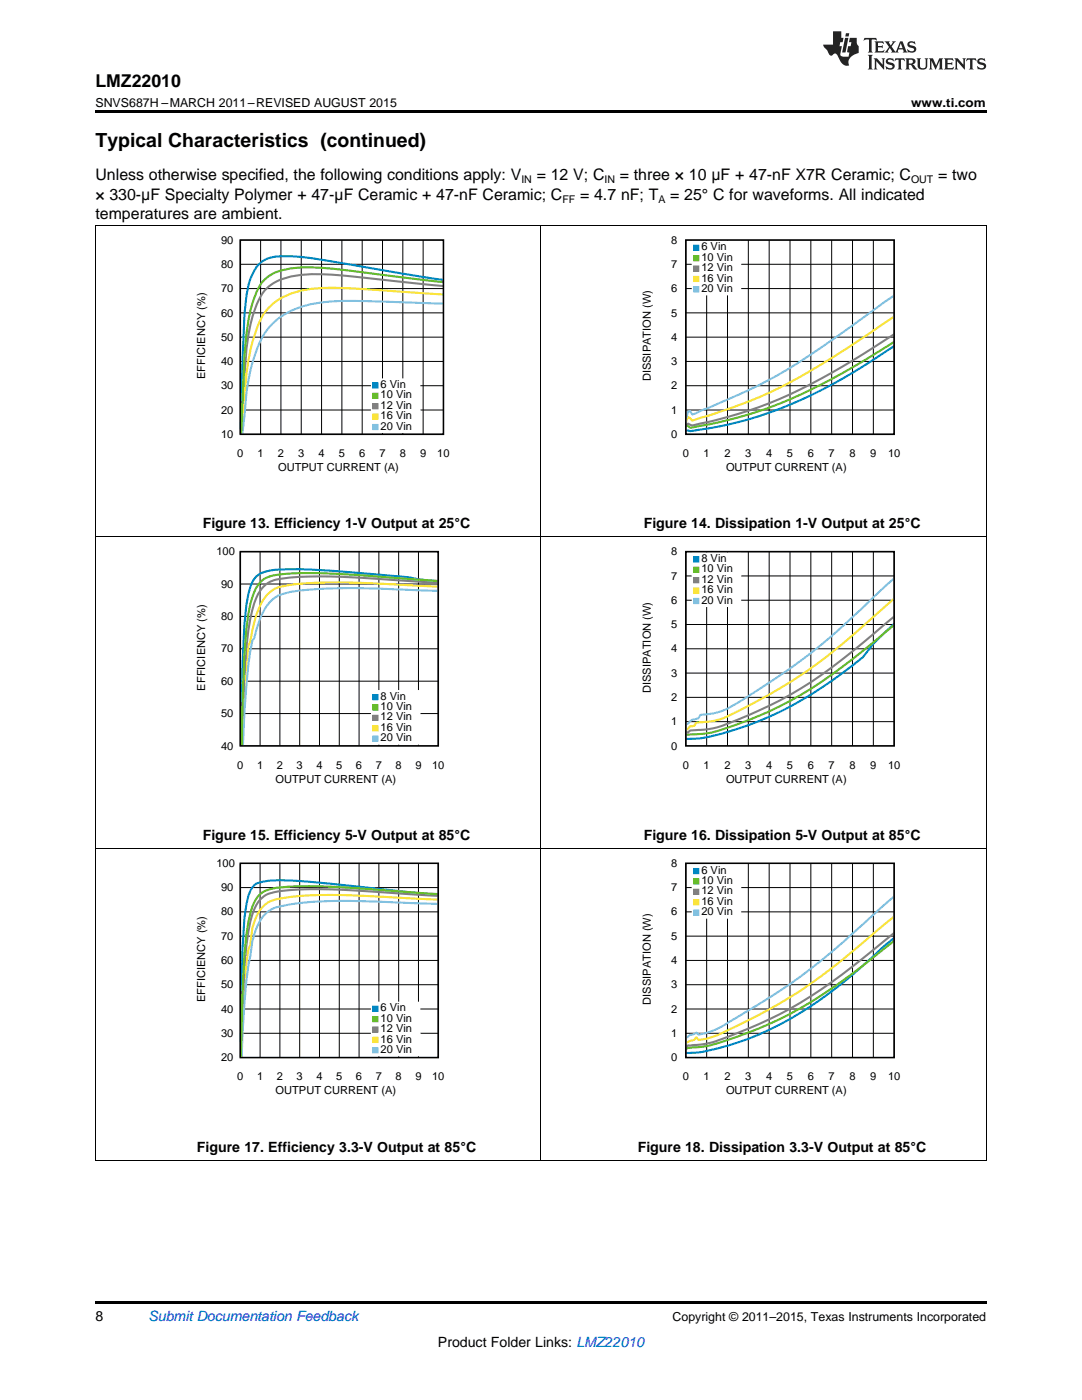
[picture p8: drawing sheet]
<svg xmlns="http://www.w3.org/2000/svg" width="216mm" height="279mm" viewBox="0 0 216 279" stroke-linecap="round" stroke-linejoin="round" font-family="sans-serif">
<path d="M19 231.6h.2zM196.7 231.6h.1zM19 259.7h177.8v.5h-177.8z" fill="#000"/>
<g fill="none" stroke="#000" stroke-width=".2">
<path d="M19.1 169.4v62.2M47.9 172.3h39.6v38.8h-39.6zM47.9 177.1h39.6M51.9 172.3v38.8M55.8 172.3v38.8M59.8 172.3v38.8M63.7 172.3v38.8M67.7 172.3v38.8M71.6 172.3v38.8M75.6 172.3v38.8M79.5 172.3v38.8M83.5 172.3v38.8"/>
<path d="M107.9 169.4v62.2M196.8 169.4v62.2M47.9 196.5h39.6M47.9 191.7h39.6M47.9 186.8h39.6M47.9 182h39.6M47.9 206.2h39.6M47.9 201.4h39.6M19 231.5h177.8"/>
</g>
<path d="M87.5 179.5l-9.9-.5a119.2 119.2 0 0 0-19.8 0l-1.9 .3a5.5 5.5 0 0 0-4.8 3.7l-.8 2.3-.3 3.3-.4 .9a186.5 186.5 0 0 0-1.6 25.8" fill="none" stroke="#fbe43b" stroke-width=".41"/>
<path d="M87.5 178.6l-15.8-1.6a141.8 141.8 0 0 0-17-1.3l-.8 .1a6.5 6.5 0 0 0-3.2 .9 6.2 6.2 0 0 0-1.5 3.8l-.4 2.8-.4 6.3-.4 18.3" fill="none" stroke="#0087c2" stroke-width=".41"/>
<path d="M87.5 178.8l-9.9-.6a140.6 140.6 0 0 0-19.8-.6l-1.9 .2a5.7 5.7 0 0 0-5.6 4.7 47 47 0 0 0-1.5 10.2l-.4 8.1-.4 12.9" fill="none" stroke="#808080" stroke-width=".41"/>
<path d="M87.5 180.4l-8-.3a130.1 130.1 0 0 0-19.7 .1l-3.9 .7a5.7 5.7 0 0 0-4.4 3.6 17.7 17.7 0 0 0-1.5 6.3l-.4 2a203.5 203.5 0 0 0-1.6 23.9" fill="none" stroke="#82c1e0" stroke-width=".41"/>
<path d="M87.5 178.4l-11.9-.8a109.3 109.3 0 0 0-20.5-.4 5.1 5.1 0 0 0-4.8 3.8 37.1 37.1 0 0 0-1.5 9.4l-.4 7.6-.4 14.4" fill="none" stroke="#66bc29" stroke-width=".41"/>
<path d="M32.9 170.2h56.6v.5h-56.6zM94.1 170.2h-2v50.1v-50.1h-3.1v50.1M32.9 212.6h56.6v.1h-56.6zM32.9 215.7h56.6v.1h-56.6zM32.9 218.8h56.6v.1h-56.6zM32.9 220.3v-50.1h3.1v50.1v-50.1h3.1v50.1v-50.1h3.1v50.1v-50.1h3.2v50.1M42.8 220.3v-50.1h3.1v50.1" fill="none" stroke="#fff" stroke-width="3.1" stroke-linecap="butt"/>
<path d="M74.4 200.3h9.1v1.8h-9.1z" fill-rule="evenodd" fill="#fff"/>
<path d="M74.4 200.3h9.1v1.8h-9.1z" fill="none" stroke="#fff" stroke-width=".75" stroke-linecap="butt"/>
<path d="M74.4 202.4h9.1v1.8h-9.1z" fill-rule="evenodd" fill="#fff"/>
<path d="M74.4 202.4h9.1v1.8h-9.1z" fill="none" stroke="#fff" stroke-width=".75" stroke-linecap="butt"/>
<path d="M74.4 204.4h9.1v1.9h-9.1z" fill-rule="evenodd" fill="#fff"/>
<path d="M74.4 204.4h9.1v1.9h-9.1z" fill="none" stroke="#fff" stroke-width=".75" stroke-linecap="butt"/>
<path d="M74.4 206.5h9.1v1.9h-9.1z" fill-rule="evenodd" fill="#fff"/>
<path d="M74.4 206.5h9.1v1.9h-9.1z" fill="none" stroke="#fff" stroke-width=".75" stroke-linecap="butt"/>
<path d="M74.4 208.6h9.1v1.8h-9.1z" fill-rule="evenodd" fill="#fff"/>
<path d="M74.4 208.6h9.1v1.8h-9.1z" fill="none" stroke="#fff" stroke-width=".75" stroke-linecap="butt"/>
<path d="M74.4 200.8h1v1h-1z" fill-rule="evenodd" fill="#0087c2"/>
<path d="M74.4 200.8h1v1h-1z" fill="none" stroke="#0087c2" stroke-width=".2"/>
<path d="M74.4 202.9h1v1h-1z" fill-rule="evenodd" fill="#66bc29"/>
<path d="M74.4 202.9h1v1h-1z" fill="none" stroke="#66bc29" stroke-width=".2"/>
<path d="M74.4 204.9h1v1.1h-1z" fill-rule="evenodd" fill="#808080"/>
<path d="M74.4 204.9h1v1.1h-1z" fill="none" stroke="#808080" stroke-width=".2"/>
<path d="M74.4 207h1v1.1h-1z" fill-rule="evenodd" fill="#fbe43b"/>
<path d="M74.4 207h1v1.1h-1z" fill="none" stroke="#fbe43b" stroke-width=".2"/>
<path d="M74.4 209.1h1v1h-1z" fill-rule="evenodd" fill="#82c1e0"/>
<path d="M74.4 209.1h1v1h-1z" fill="none" stroke="#82c1e0" stroke-width=".2"/>
<path d="M47.9 172.3h39.6v38.8h-39.6z" fill="none" stroke="#000" stroke-width=".31"/>
<g fill="none" stroke="#000" stroke-width=".2">
<path d="M136.8 172.3h41.6v38.8h-41.6zM136.8 177.1h41.6M141 172.3v38.8M145.2 172.3v38.8M149.3 172.3v38.8M153.5 172.3v38.8M157.6 172.3v38.8M161.8 172.3v38.8M166 172.3v38.8M170.1 172.3v38.8M174.3 172.3v38.8M136.8 196.5h41.6"/>
<path d="M136.8 191.7h41.6M136.8 186.8h41.6M136.8 182h41.6M136.8 206.2h41.6M136.8 201.4h41.6"/>
</g>
<path d="M178.4 182.9a236.3 236.3 0 0 1-18.7 14.8 104.5 104.5 0 0 1-17.8 9.3l-2.5 .5-.4-.5-.5 .5-.8 .2-.8 .4" fill="none" stroke="#fbe43b" stroke-width=".41"/>
<path d="M178.4 187.2l-2 1.7a83.8 83.8 0 0 1-25 17.6 57.3 57.3 0 0 1-9.5 3l-2.5 .5-2.5 .1" fill="none" stroke="#0087c2" stroke-width=".41"/>
<path d="M178.4 186.2a165.2 165.2 0 0 1-18.7 13.9 78.2 78.2 0 0 1-18.7 8.2l-3.7 .3-.4 .4" fill="none" stroke="#808080" stroke-width=".41"/>
<path d="M178.4 178.9a298.8 298.8 0 0 1-18.7 16 194.1 194.1 0 0 1-17 10.6l-2.1 .7-1.2 .3-.4-.4-.9 .4h-.4l-.8 .6" fill="none" stroke="#82c1e0" stroke-width=".41"/>
<path d="M178.4 187.8a132.4 132.4 0 0 1-20.8 14.6 68.6 68.6 0 0 1-17 6.4l-3.3 .3-.4 .2" fill="none" stroke="#66bc29" stroke-width=".41"/>
<path d="M121.8 170.2h58.7v.5h-58.7zM183 170.2h-3v50.1M121.8 212.6h58.7v.1h-58.7zM121.8 215.7h58.7v.1h-58.7zM121.8 218.8h58.7v.1h-58.7zM121.8 220.3v-50.1h3.1v50.1v-50.1h3.1v50.1v-50.1h3.1v50.1v-50.1h3.2v50.1M131.7 220.3v-50.1h3.1v50.1" fill="none" stroke="#fff" stroke-width="3.1" stroke-linecap="butt"/>
<path d="M138.4 172.8h9.1v1.9h-9.1z" fill-rule="evenodd" fill="#fff"/>
<path d="M138.4 172.8h9.1v1.9h-9.1z" fill="none" stroke="#fff" stroke-width=".75" stroke-linecap="butt"/>
<path d="M138.4 174.9h9.1v1.8h-9.1z" fill-rule="evenodd" fill="#fff"/>
<path d="M138.4 174.9h9.1v1.8h-9.1z" fill="none" stroke="#fff" stroke-width=".75" stroke-linecap="butt"/>
<path d="M138.4 177h9.1v1.8h-9.1z" fill-rule="evenodd" fill="#fff"/>
<path d="M138.4 177h9.1v1.8h-9.1z" fill="none" stroke="#fff" stroke-width=".75" stroke-linecap="butt"/>
<path d="M138.4 179h9.1v1.9h-9.1z" fill-rule="evenodd" fill="#fff"/>
<path d="M138.4 179h9.1v1.9h-9.1z" fill="none" stroke="#fff" stroke-width=".75" stroke-linecap="butt"/>
<path d="M138.4 181.1h9.1v1.9h-9.1z" fill-rule="evenodd" fill="#fff"/>
<path d="M138.4 181.1h9.1v1.9h-9.1z" fill="none" stroke="#fff" stroke-width=".75" stroke-linecap="butt"/>
<path d="M138.4 173.3h1v1.1h-1z" fill-rule="evenodd" fill="#0087c2"/>
<path d="M138.4 173.3h1v1.1h-1z" fill="none" stroke="#0087c2" stroke-width=".2"/>
<path d="M138.4 175.4h1v1h-1z" fill-rule="evenodd" fill="#66bc29"/>
<path d="M138.4 175.4h1v1h-1z" fill="none" stroke="#66bc29" stroke-width=".2"/>
<path d="M138.4 177.5h1v1h-1z" fill-rule="evenodd" fill="#808080"/>
<path d="M138.4 177.5h1v1h-1z" fill="none" stroke="#808080" stroke-width=".2"/>
<path d="M138.4 179.5h1v1.1h-1z" fill-rule="evenodd" fill="#fbe43b"/>
<path d="M138.4 179.5h1v1.1h-1z" fill="none" stroke="#fbe43b" stroke-width=".2"/>
<path d="M138.4 181.6h1v1.1h-1z" fill-rule="evenodd" fill="#82c1e0"/>
<path d="M138.4 181.6h1v1.1h-1z" fill="none" stroke="#82c1e0" stroke-width=".2"/>
<path d="M136.8 172.3h41.6v38.8h-41.6z" fill="none" stroke="#000" stroke-width=".31"/>
<g fill="none" stroke="#000" stroke-width=".2">
<path d="M19.1 107.2v62.2M47.9 110.1h39.6v38.8h-39.6zM47.9 116.6h39.6M51.9 110.1v38.8M55.8 110.1v38.8M59.8 110.1v38.8M63.7 110.1v38.8M67.7 110.1v38.8M71.6 110.1v38.8M75.6 110.1v38.8M79.5 110.1v38.8M83.5 110.1v38.8"/>
<path d="M107.9 107.2v62.2M196.8 107.2v62.2M47.9 135.9h39.6M47.9 129.5h39.6M47.9 123h39.6M47.9 142.4h39.6M19 169.4h177.8"/>
</g>
<path d="M87.5 117.1l-8-.4a130.5 130.5 0 0 0-21.7 0 8.5 8.5 0 0 0-3.1 .9 7.4 7.4 0 0 0-3.2 4.1 30.1 30.1 0 0 0-1.6 6.3l-.3 1a289.3 289.3 0 0 0-1.4 29.1" fill="none" stroke="#fbe43b" stroke-width=".41"/>
<path d="M87.5 116l-4-.4-2-.4-7.9-.7a117.8 117.8 0 0 0-18.9-.8 6.9 6.9 0 0 0-3.6 1.4 6.3 6.3 0 0 0-1.5 3.5l-.4 2.1-.4 4-.4 8.3-.4 24.4" fill="none" stroke="#0087c2" stroke-width=".41"/>
<path d="M87.5 116.3l-9.9-.6a131.5 131.5 0 0 0-19.8-.4l-1.9 .2a5.6 5.6 0 0 0-4.8 3.9 31.5 31.5 0 0 0-1.9 9.9l-.8 13.8-.3 15" fill="none" stroke="#808080" stroke-width=".41"/>
<path d="M87.5 117.9l-6-.2a126.1 126.1 0 0 0-23.7 .5 6.1 6.1 0 0 0-3.1 1.2 9.8 9.8 0 0 0-3.2 5.1l-.8 2.8-.4 .6a92.8 92.8 0 0 0-1.5 14.4l-.6 15.8" fill="none" stroke="#82c1e0" stroke-width=".41"/>
<path d="M87.5 115.9l-11.9-.8a124.5 124.5 0 0 0-19.7-.5 5.5 5.5 0 0 0-5.6 4.6 44.3 44.3 0 0 0-1.5 11.4l-.4 9.6-.3 17.9" fill="none" stroke="#66bc29" stroke-width=".41"/>
<path d="M32.9 108h56.6v.5h-56.6zM94.1 108h-2v50.1v-50.1h-3.1v50.1M32.9 150.4h56.6v.1h-56.6zM32.9 153.5h56.6v.1h-56.6zM32.9 156.6h56.6v.1h-56.6zM32.9 158.1v-50.1h3.1v50.1v-50.1h3.1v50.1v-50.1h3.1v50.1v-50.1h3.2v50.1M42.8 158.1v-50.1h3.1v50.1" fill="none" stroke="#fff" stroke-width="3.1" stroke-linecap="butt"/>
<path d="M74.4 138.1h9.1v1.9h-9.1z" fill-rule="evenodd" fill="#fff"/>
<path d="M74.4 138.1h9.1v1.9h-9.1z" fill="none" stroke="#fff" stroke-width=".75" stroke-linecap="butt"/>
<path d="M74.4 140.2h9.1v1.8h-9.1z" fill-rule="evenodd" fill="#fff"/>
<path d="M74.4 140.2h9.1v1.8h-9.1z" fill="none" stroke="#fff" stroke-width=".75" stroke-linecap="butt"/>
<path d="M74.4 142.2h9.1v1.9h-9.1z" fill-rule="evenodd" fill="#fff"/>
<path d="M74.4 142.2h9.1v1.9h-9.1z" fill="none" stroke="#fff" stroke-width=".75" stroke-linecap="butt"/>
<path d="M74.4 144.3h9.1v1.9h-9.1z" fill-rule="evenodd" fill="#fff"/>
<path d="M74.4 144.3h9.1v1.9h-9.1z" fill="none" stroke="#fff" stroke-width=".75" stroke-linecap="butt"/>
<path d="M74.4 146.4h9.1v1.8h-9.1z" fill-rule="evenodd" fill="#fff"/>
<path d="M74.4 146.4h9.1v1.8h-9.1z" fill="none" stroke="#fff" stroke-width=".75" stroke-linecap="butt"/>
<path d="M74.4 138.6h1v1h-1z" fill-rule="evenodd" fill="#0087c2"/>
<path d="M74.4 138.6h1v1h-1z" fill="none" stroke="#0087c2" stroke-width=".2"/>
<path d="M74.4 140.7h1v1h-1z" fill-rule="evenodd" fill="#66bc29"/>
<path d="M74.4 140.7h1v1h-1z" fill="none" stroke="#66bc29" stroke-width=".2"/>
<path d="M74.4 142.8h1v1h-1z" fill-rule="evenodd" fill="#808080"/>
<path d="M74.4 142.8h1v1h-1z" fill="none" stroke="#808080" stroke-width=".2"/>
<path d="M74.4 144.8h1v1.1h-1z" fill-rule="evenodd" fill="#fbe43b"/>
<path d="M74.4 144.8h1v1.1h-1z" fill="none" stroke="#fbe43b" stroke-width=".2"/>
<path d="M74.4 146.9h1v1h-1z" fill-rule="evenodd" fill="#82c1e0"/>
<path d="M74.4 146.9h1v1h-1z" fill="none" stroke="#82c1e0" stroke-width=".2"/>
<path d="M47.9 110.1h39.6v38.8h-39.6z" fill="none" stroke="#000" stroke-width=".31"/>
<g fill="none" stroke="#000" stroke-width=".2">
<path d="M136.8 110.1h41.6v38.8h-41.6zM136.8 119.8h41.6M136.8 114.9h41.6M141 110.1v38.8M145.2 110.1v38.8M149.3 110.1v38.8M153.5 110.1v38.8M157.6 110.1v38.8M161.8 110.1v38.8M166 110.1v38.8M170.1 110.1v38.8M174.3 110.1v38.8"/>
<path d="M136.8 139.2h41.6M136.8 134.3h41.6M136.8 129.5h41.6M136.8 124.6h41.6M136.8 144h41.6"/>
</g>
<path d="M178.4 119.4a177.8 177.8 0 0 1-18.7 15.4 99.9 99.9 0 0 1-16.2 8.8l-2.1 .4-2.4 .2-.5 .7h-.8l-.8 .7" fill="none" stroke="#fbe43b" stroke-width=".41"/>
<path d="M178.4 124.5l-4.1 4-2.1 2.7a75.7 75.7 0 0 1-27 14.9 23.8 23.8 0 0 1-8.3 1.4" fill="none" stroke="#0087c2" stroke-width=".41"/>
<path d="M178.4 123a161.2 161.2 0 0 1-18.7 14.4 83.3 83.3 0 0 1-17 7.9l-2.1 .3-2.9 .2-.4 .4h-.4" fill="none" stroke="#808080" stroke-width=".41"/>
<path d="M178.4 115.4l-2.1 1.8a137.8 137.8 0 0 1-22.8 19l-4.2 2.7a22.7 22.7 0 0 1-5.4 3l-1.6 .5-2.5 .3a1.74 1.74 0 0 1-1.7 .9l-.8 .8-.4 .1" fill="none" stroke="#82c1e0" stroke-width=".41"/>
<path d="M178.4 124.7a126.3 126.3 0 0 1-20.8 15.2 68.5 68.5 0 0 1-16.2 6.4l-4.5 .3" fill="none" stroke="#66bc29" stroke-width=".41"/>
<path d="M121.8 108h58.7v.5h-58.7zM183 108h-3v50.1M121.8 150.4h58.7v.1h-58.7zM121.8 153.5h58.7v.1h-58.7zM121.8 156.6h58.7v.1h-58.7zM121.8 158.1v-50.1h3.1v50.1v-50.1h3.1v50.1v-50.1h3.1v50.1v-50.1h3.2v50.1M131.7 158.1v-50.1h3.1v50.1" fill="none" stroke="#fff" stroke-width="3.1" stroke-linecap="butt"/>
<path d="M138.4 110.6h9.1v1.9h-9.1z" fill-rule="evenodd" fill="#fff"/>
<path d="M138.4 110.6h9.1v1.9h-9.1z" fill="none" stroke="#fff" stroke-width=".75" stroke-linecap="butt"/>
<path d="M138.4 112.7h9.1v1.9h-9.1z" fill-rule="evenodd" fill="#fff"/>
<path d="M138.4 112.7h9.1v1.9h-9.1z" fill="none" stroke="#fff" stroke-width=".75" stroke-linecap="butt"/>
<path d="M138.4 114.8h9.1v1.8h-9.1z" fill-rule="evenodd" fill="#fff"/>
<path d="M138.4 114.8h9.1v1.8h-9.1z" fill="none" stroke="#fff" stroke-width=".75" stroke-linecap="butt"/>
<path d="M138.4 116.8h9.1v1.9h-9.1z" fill-rule="evenodd" fill="#fff"/>
<path d="M138.4 116.8h9.1v1.9h-9.1z" fill="none" stroke="#fff" stroke-width=".75" stroke-linecap="butt"/>
<path d="M138.4 118.9h9.1v1.9h-9.1z" fill-rule="evenodd" fill="#fff"/>
<path d="M138.4 118.9h9.1v1.9h-9.1z" fill="none" stroke="#fff" stroke-width=".75" stroke-linecap="butt"/>
<path d="M138.4 111.1h1v1.1h-1z" fill-rule="evenodd" fill="#0087c2"/>
<path d="M138.4 111.1h1v1.1h-1z" fill="none" stroke="#0087c2" stroke-width=".2"/>
<path d="M138.4 113.2h1v1h-1z" fill-rule="evenodd" fill="#66bc29"/>
<path d="M138.4 113.2h1v1h-1z" fill="none" stroke="#66bc29" stroke-width=".2"/>
<path d="M138.4 115.3h1v1h-1z" fill-rule="evenodd" fill="#808080"/>
<path d="M138.4 115.3h1v1h-1z" fill="none" stroke="#808080" stroke-width=".2"/>
<path d="M138.4 117.3h1v1.1h-1z" fill-rule="evenodd" fill="#fbe43b"/>
<path d="M138.4 117.3h1v1.1h-1z" fill="none" stroke="#fbe43b" stroke-width=".2"/>
<path d="M138.4 119.4h1v1.1h-1z" fill-rule="evenodd" fill="#82c1e0"/>
<path d="M138.4 119.4h1v1.1h-1z" fill="none" stroke="#82c1e0" stroke-width=".2"/>
<path d="M136.8 110.1h41.6v38.8h-41.6z" fill="none" stroke="#000" stroke-width=".31"/>
<g fill="none" stroke="#000" stroke-width=".2">
<path d="M19.1 45v62.2M47.9 47.9h40.6v38.8h-40.6zM47.9 57.6h40.6M47.9 52.7h40.6M52 47.9v38.8M56.1 47.9v38.8M60.1 47.9v38.8M64.2 47.9v38.8M68.2 47.9v38.8M72.3 47.9v38.8M76.3 47.9v38.8M80.4 47.9v38.8"/>
<path d="M84.4 47.9v38.8M107.9 45v62.2M196.8 45v62.2M47.9 77h40.6M47.9 72.1h40.6M47.9 67.3h40.6M47.9 62.4h40.6M47.9 81.8h40.6M19 107.2h177.8"/>
</g>
<path d="M88.5 57.1l-10.2-1a152.5 152.5 0 0 0-16.2-1.4 16.3 16.3 0 0 0-6.8 1.4 7.9 7.9 0 0 0-4.1 4.7 30 30 0 0 0-2 8.7l-1.2 19.4" fill="none" stroke="#808080" stroke-width=".41"/>
<path d="M88.5 58.8l-8.1-.6a192.5 192.5 0 0 0-16.2-.7 15.6 15.6 0 0 0-9.3 2.8 11.1 11.1 0 0 0-4.1 6.6 42.9 42.9 0 0 0-2 13.2l-.8 9.6" fill="none" stroke="#fbe43b" stroke-width=".41"/>
<path d="M88.5 55.9l-14.2-2.3a180.9 180.9 0 0 0-16.2-2.5h-2a5.7 5.7 0 0 0-5.7 3.6 18.6 18.6 0 0 0-1.6 7.9l-.8 22.9" fill="none" stroke="#0087c2" stroke-width=".41"/>
<path d="M88.5 60.6l-6.1-.2a218.5 218.5 0 0 0-16.2-.2 18.5 18.5 0 0 0-10.9 3.6 13.6 13.6 0 0 0-4.5 7.2 39.5 39.5 0 0 0-2 11.9l-.8 7.1" fill="none" stroke="#82c1e0" stroke-width=".41"/>
<path d="M88.5 56.3l-10.2-1.2a199.6 199.6 0 0 0-16.2-1.7 14.4 14.4 0 0 0-7.7 1.2 7.1 7.1 0 0 0-3.6 4.7 26.9 26.9 0 0 0-1.6 7.3l-.4 4.1-.8 18.1" fill="none" stroke="#66bc29" stroke-width=".41"/>
<path d="M32.9 45.8h57.7v.5h-57.7zM94.1 45.8h-.9v50.1v-50.1h-3.2v50.1M32.9 88.2h57.7v.1h-57.7zM32.9 91.3h57.7v.1h-57.7zM32.9 94.5h57.7v.1h-57.7zM32.9 95.9v-50.1h3.1v50.1v-50.1h3.1v50.1v-50.1h3.1v50.1v-50.1h3.2v50.1M42.8 95.9v-50.1h3.1v50.1" fill="none" stroke="#fff" stroke-width="3.1" stroke-linecap="butt"/>
<path d="M74.4 75.9h9.1v1.9h-9.1z" fill-rule="evenodd" fill="#fff"/>
<path d="M74.4 75.9h9.1v1.9h-9.1z" fill="none" stroke="#fff" stroke-width=".75" stroke-linecap="butt"/>
<path d="M74.4 78h9.1v1.8h-9.1z" fill-rule="evenodd" fill="#fff"/>
<path d="M74.4 78h9.1v1.8h-9.1z" fill="none" stroke="#fff" stroke-width=".75" stroke-linecap="butt"/>
<path d="M74.4 80h9.1v1.9h-9.1z" fill-rule="evenodd" fill="#fff"/>
<path d="M74.4 80h9.1v1.9h-9.1z" fill="none" stroke="#fff" stroke-width=".75" stroke-linecap="butt"/>
<path d="M74.4 82.1h9.1v1.9h-9.1z" fill-rule="evenodd" fill="#fff"/>
<path d="M74.4 82.1h9.1v1.9h-9.1z" fill="none" stroke="#fff" stroke-width=".75" stroke-linecap="butt"/>
<path d="M74.4 84.2h9.1v1.9h-9.1z" fill-rule="evenodd" fill="#fff"/>
<path d="M74.4 84.2h9.1v1.9h-9.1z" fill="none" stroke="#fff" stroke-width=".75" stroke-linecap="butt"/>
<path d="M74.4 76.4h1v1h-1z" fill-rule="evenodd" fill="#0087c2"/>
<path d="M74.4 76.4h1v1h-1z" fill="none" stroke="#0087c2" stroke-width=".2"/>
<path d="M74.4 78.5h1v1h-1z" fill-rule="evenodd" fill="#66bc29"/>
<path d="M74.4 78.5h1v1h-1z" fill="none" stroke="#66bc29" stroke-width=".2"/>
<path d="M74.4 80.6h1v1h-1z" fill-rule="evenodd" fill="#808080"/>
<path d="M74.4 80.6h1v1h-1z" fill="none" stroke="#808080" stroke-width=".2"/>
<path d="M74.4 82.6h1v1.1h-1z" fill-rule="evenodd" fill="#fbe43b"/>
<path d="M74.4 82.6h1v1.1h-1z" fill="none" stroke="#fbe43b" stroke-width=".2"/>
<path d="M74.4 84.7h1v1h-1z" fill-rule="evenodd" fill="#82c1e0"/>
<path d="M74.4 84.7h1v1h-1z" fill="none" stroke="#82c1e0" stroke-width=".2"/>
<path d="M47.9 47.9h40.6v38.8h-40.6z" fill="none" stroke="#000" stroke-width=".31"/>
<g fill="none" stroke="#000" stroke-width=".2">
<path d="M136.8 47.9h41.6v38.8h-41.6zM136.8 57.6h41.6M136.8 52.7h41.6M141 47.9v38.8M145.2 47.9v38.8M149.3 47.9v38.8M153.5 47.9v38.8M157.6 47.9v38.8M161.8 47.9v38.8M166 47.9v38.8M170.1 47.9v38.8M174.3 47.9v38.8"/>
<path d="M136.8 77h41.6M136.8 72.1h41.6M136.8 67.3h41.6M136.8 62.4h41.6M136.8 81.8h41.6"/>
</g>
<path d="M178.4 66.7a143.3 143.3 0 0 1-24.9 13.8 81 81 0 0 1-13.7 4l-.9 .2a1.34 1.34 0 0 1-1.6-.2l-.4 .4" fill="none" stroke="#808080" stroke-width=".41"/>
<path d="M178.4 63.2a183.4 183.4 0 0 1-24.9 15.2l-6.3 2.5-9.1 3.1-.8-.8-.4 .9" fill="none" stroke="#fbe43b" stroke-width=".41"/>
<path d="M178.4 69.1a105.1 105.1 0 0 1-27 14l-7.5 1.9-5.8 1h-1.2" fill="none" stroke="#0087c2" stroke-width=".41"/>
<path d="M178.4 59l-2.1 1.4a252.3 252.3 0 0 1-20.7 14.3 122.1 122.1 0 0 1-12.1 5.8l-5.4 2.2-.4-.7-.4 .2-.4 1.3" fill="none" stroke="#82c1e0" stroke-width=".41"/>
<path d="M178.4 68.2a132.4 132.4 0 0 1-24.9 13.2 77.9 77.9 0 0 1-13.7 3.6l-2.1 .4-.4-.4h-.4" fill="none" stroke="#66bc29" stroke-width=".41"/>
<path d="M121.8 45.8h58.7v.5h-58.7zM183 45.8h-3v50.1M121.8 88.2h58.7v.1h-58.7zM121.8 91.3h58.7v.1h-58.7zM121.8 94.5h58.7v.1h-58.7zM121.8 95.9v-50.1h3.1v50.1v-50.1h3.1v50.1v-50.1h3.1v50.1v-50.1h3.2v50.1M131.7 95.9v-50.1h3.1v50.1" fill="none" stroke="#fff" stroke-width="3.1" stroke-linecap="butt"/>
<path d="M138.4 48.4h9.1v1.9h-9.1z" fill-rule="evenodd" fill="#fff"/>
<path d="M138.4 48.4h9.1v1.9h-9.1z" fill="none" stroke="#fff" stroke-width=".75" stroke-linecap="butt"/>
<path d="M138.4 50.5h9.1v1.9h-9.1z" fill-rule="evenodd" fill="#fff"/>
<path d="M138.4 50.5h9.1v1.9h-9.1z" fill="none" stroke="#fff" stroke-width=".75" stroke-linecap="butt"/>
<path d="M138.4 52.6h9.1v1.8h-9.1z" fill-rule="evenodd" fill="#fff"/>
<path d="M138.4 52.6h9.1v1.8h-9.1z" fill="none" stroke="#fff" stroke-width=".75" stroke-linecap="butt"/>
<path d="M138.4 54.6h9.1v1.9h-9.1z" fill-rule="evenodd" fill="#fff"/>
<path d="M138.4 54.6h9.1v1.9h-9.1z" fill="none" stroke="#fff" stroke-width=".75" stroke-linecap="butt"/>
<path d="M138.4 56.7h9.1v1.9h-9.1z" fill-rule="evenodd" fill="#fff"/>
<path d="M138.4 56.7h9.1v1.9h-9.1z" fill="none" stroke="#fff" stroke-width=".75" stroke-linecap="butt"/>
<path d="M138.4 48.9h1v1.1h-1z" fill-rule="evenodd" fill="#0087c2"/>
<path d="M138.4 48.9h1v1.1h-1z" fill="none" stroke="#0087c2" stroke-width=".2"/>
<path d="M138.4 51h1v1h-1z" fill-rule="evenodd" fill="#66bc29"/>
<path d="M138.4 51h1v1h-1z" fill="none" stroke="#66bc29" stroke-width=".2"/>
<path d="M138.4 53.1h1v1h-1z" fill-rule="evenodd" fill="#808080"/>
<path d="M138.4 53.1h1v1h-1z" fill="none" stroke="#808080" stroke-width=".2"/>
<path d="M138.4 55.2h1v1h-1z" fill-rule="evenodd" fill="#fbe43b"/>
<path d="M138.4 55.2h1v1h-1z" fill="none" stroke="#fbe43b" stroke-width=".2"/>
<path d="M138.4 57.2h1v1.1h-1z" fill-rule="evenodd" fill="#82c1e0"/>
<path d="M138.4 57.2h1v1.1h-1z" fill="none" stroke="#82c1e0" stroke-width=".2"/>
<path d="M136.8 47.9h41.6v38.8h-41.6z" fill="none" stroke="#000" stroke-width=".31"/>
<path d="M19 45h177.8" fill="none" stroke="#000" stroke-width=".2"/>
<path d="M19 22h177.8v.5h-177.8z" fill="#000"/>
<g fill="#231f20">
<path d="M172.5 7.6l-.1 .5 .4-.2h.6v.1v2.1l-.2 .4h.9l-.2-.4v-2.1l.1-.1h.5l.5 .2-.2-.5zM174.5 8.3l.2 .3v1.5l-.2 .4h1.8l.2-.6a1.04 1.04 0 0 1-1.3 .2v-.7h.6l.3 .2v-.6l-.3 .2h-.6v-.6l.8-.1 .4 .3-.2-.5zM176.5 8.3l.9 1.1-.9 1.1h.8l-.2-.2 .4-.7 .5 .7-.2 .2h1.5l-.2-.2 .2-.4h.9l.1 .4-.2 .2h1l-.3-.3-.7-1.9h-.5l-.9 2-.8-1 .9-1h-.8l.1 .3-.4 .5-.3-.6 .1-.2zM179.7 8.6l.4 1h-.7zM181.3 8.4a.63 .63 0 0 0-.2 .7 .63 .63 0 0 0 .6 .4l.6 .2 .1 .2a.75 .75 0 0 1-.7 .4 .75 .75 0 0 1-.6-.5l.1 .7 .1-.1a1.11 1.11 0 0 0 1.5-.6 1.13 1.13 0 0 0-1.2-.8l-.1-.4a1.04 1.04 0 0 1 1.2 .2l-.2-.5-.2 .1-.4-.2zM173.2 10.9l.2 .4v2.2l-.2 .4h1l-.3-.4v-2.2l.3-.4zM174.3 11.6l.3 .4v1.5l-.3 .4h.8l-.2-.4v-1.3l1.5 1.7v-1.9l.2-.4h-.7l.2 .4v.9l-1.1-1.3zM177 11.8a.62 .62 0 0 0-.2 .7 .62 .62 0 0 0 .6 .4l.6 .1 .1 .3a.76 .76 0 0 1-.7 .3 .76 .76 0 0 1-.7-.4l.2 .7 .1-.1a1.11 1.11 0 0 0 1.5-.6 1.13 1.13 0 0 0-1.2-.8l-.1-.4a1.04 1.04 0 0 1 1.2 .2l-.2-.6-.2 .1-.5-.1zM178.7 11.6l-.2 .6a.61 .61 0 0 1 .8-.3v1.6l-.2 .4h.9l-.2-.4v-1.6a.63 .63 0 0 1 .7 .3l-.1-.6zM180.6 11.6l.3 .4v1.5l-.3 .4h1l-.2-.2-.1-.8 .6 .2a.76 .76 0 0 0 1.2 .7l-1-1a.58 .58 0 0 0 .6-.5 .58 .58 0 0 0-.5-.6zM181.4 11.9h.1a.45 .45 0 0 1 .5 .1 .45 .45 0 0 1 .1 .5l-.8 .2zM182.9 11.6l.2 .2a2.17 2.17 0 0 0 .3 1.9 .99 .99 0 0 0 1.6-.6v-1.1l.2-.4h-.7l.2 .2a1.92 1.92 0 0 1-.2 1.8 .6 .6 0 0 1-.9-.5v-1.1l.2-.4zM185.4 11.6l.2 .4v1.5l-.2 .4h.7l-.2-.4v-1.4l.8 1.8 .8-1.8v1.4l-.2 .4h.9l-.2-.4v-1.5l.2-.4h-.8l-.6 1.5-.6-1.5zM188.4 11.6l.2 .4v1.5l-.2 .4h1.8l.1-.6a1.04 1.04 0 0 1-1.2 .1v-.6h.5l.4 .2v-.6l-.4 .2h-.5v-.7h.8l.3 .3-.1-.6zM190.5 11.6l.2 .4v1.5l-.2 .4h.7l-.2-.4v-1.3l1.5 1.7v-1.9l.2-.4h-.7l.2 .4v.9l-1.1-1.3zM192.9 11.6l-.1 .6a.61 .61 0 0 1 .7-.3l.1 1.6-.3 .4h1l-.3-.4 .1-1.6a.63 .63 0 0 1 .7 .3l-.1-.6zM195.2 11.8a.62 .62 0 0 0-.2 .7 .62 .62 0 0 0 .6 .4l.6 .1 .1 .3a.76 .76 0 0 1-.7 .3 .76 .76 0 0 1-.6-.4l.1 .7 .1-.1a1.11 1.11 0 0 0 1.6-.6 1.13 1.13 0 0 0-1.3-.8l-.1-.4a1.04 1.04 0 0 1 1.2 .2l-.1-.6-.2 .1-.5-.1z"/>
<path d="M166.2 6.3v2.6h-1.9v.4l.8 .9a.91 .91 0 0 0 1 .8 .56 .56 0 0 1 .5-.3 .56 .56 0 0 1 .5 .3l.4 .8a1.53 1.53 0 0 0 1.9 1.2 1.54 1.54 0 0 1 1-2.1l.9-.3v-1.4a1.52 1.52 0 0 1-.4-1.6h-1.3l-.2 .8h.5l-.2 .8h-.5l-.1 1v.2l.4 .1-.2 .8a1.93 1.93 0 0 1-1.6-.3l.3-1.8h-.5l.2-.8h.4l.2-.8h-.4v-1.3zM168.6 7.6l-.6 2.9h.7l.6-2.9zM168.8 6.6l-.1 .7h.6l.2-.7z"/>
</g>
<text font-size="3.9" x="19" y="29.3">Typical Characteristics (continued)</text>
<text font-size="3.5" x="19" y="17.3">LMZ22010</text>
<g font-size="3.2">
<text x="19" y="36">Unless otherwise specified, the following conditions apply: V</text>
<text x="107.1" y="36">= 12 V; C</text>
<text x="123.7" y="36">= three × 10 μF + 47-nF X7R Ceramic; C</text>
<text x="187.2" y="36">= two</text>
<text x="19" y="39.9">× 330-μF Specialty Polymer + 47-µF Ceramic + 47-nF Ceramic; C</text>
<text x="115.7" y="39.9">= 4.7 nF; T</text>
<text x="133.7" y="39.9">= 25° C for waveforms. All indicated</text>
<text x="19" y="43.7">temperatures are ambient.</text>
</g>
<g font-size="2.8">
<text x="40.5" y="105.4">Figure 13. Efficiency 1-V Output at 25°C</text>
<text x="128.4" y="105.4">Figure 14. Dissipation 1-V Output at 25°C</text>
<text x="40.5" y="167.6">Figure 15. Efficiency 5-V Output at 85°C</text>
<text x="128.4" y="167.6">Figure 16. Dissipation 5-V Output at 85°C</text>
<text x="39.3" y="229.8">Figure 17. Efficiency 3.3-V Output at 85°C</text>
<text x="127.2" y="229.8">Figure 18. Dissipation 3.3-V Output at 85°C</text>
<text x="19" y="263.6">8</text>
<text x="87.4" y="268.9">Product Folder Links: LMZ22010</text>
</g>
<text font-size="2.8" fill="#0000c8" x="29.6" y="263.6">Submit Documentation Feedback</text>
<g font-size="2.5">
<text x="19" y="21.4">SNVS687H –MARCH 2011–REVISED AUGUST 2015</text>
<text x="181.8" y="21.4">www.ti.com</text>
<text x="134.2" y="263.6">Copyright © 2011–2015, Texas Instruments Incorporated</text>
</g>
<g font-size="2.2">
<text x="44.1" y="53.5">80</text>
<text x="44.1" y="48.6">90</text>
<text x="134" y="53.5">7</text>
<text x="134" y="48.6">8</text>
<text x="140" y="50">6 Vin</text>
<text x="140" y="52">10 Vin</text>
<text x="44.1" y="58.3">70</text>
<text x="134" y="58.3">6</text>
<text x="140" y="54.1">12 Vin</text>
<text x="140" y="56.2">16 Vin</text>
<text x="140" y="58.3">20 Vin</text>
<text x="44.1" y="63.2">60</text>
<text x="134" y="63.2">5</text>
<text x="44.1" y="68">50</text>
<text x="134" y="68">4</text>
<text x="41" y="75.6" transform="rotate(-90 41 75.6)">EFFICIENCY (%)</text>
<text x="44.1" y="77.7">30</text>
<text x="44.1" y="72.9">40</text>
<text x="75.9" y="77.4">6 Vin</text>
<text x="129.9" y="76.1" transform="rotate(-90 129.9 76.1)">DISSIPATION (W)</text>
<text x="134" y="77.7">2</text>
<text x="134" y="72.9">3</text>
<text x="44.1" y="82.6">20</text>
<text x="75.9" y="79.5">10 Vin</text>
<text x="75.9" y="81.6">12 Vin</text>
<text x="75.9" y="83.7">16 Vin</text>
<text x="134" y="82.6">1</text>
<text x="44.1" y="87.4">10</text>
<text x="75.9" y="85.7">20 Vin</text>
<text x="134" y="87.4">0</text>
<text x="47.3" y="91.2">0</text>
<text x="51.4" y="91.2">1</text>
<text x="55.4" y="91.2">2</text>
<text x="55.5" y="94">OUTPUT CURRENT (A)</text>
<text x="59.5" y="91.2">3</text>
<text x="63.5" y="91.2">4</text>
<text x="67.6" y="91.2">5</text>
<text x="71.7" y="91.2">6</text>
<text x="75.7" y="91.2">7</text>
<text x="79.8" y="91.2">8</text>
<text x="83.8" y="91.2">9</text>
<text x="87.3" y="91.2">10</text>
<text x="136.2" y="91.2">0</text>
<text x="140.4" y="91.2">1</text>
<text x="144.5" y="91.2">2</text>
<text x="144.9" y="94">OUTPUT CURRENT (A)</text>
<text x="148.7" y="91.2">3</text>
<text x="152.9" y="91.2">4</text>
<text x="157" y="91.2">5</text>
<text x="161.2" y="91.2">6</text>
<text x="165.3" y="91.2">7</text>
<text x="169.5" y="91.2">8</text>
<text x="173.7" y="91.2">9</text>
<text x="177.2" y="91.2">10</text>
<text x="43.2" y="110.8">100</text>
<text x="134" y="110.8">8</text>
<text x="140" y="112.2">8 Vin</text>
<text x="44.1" y="117.3">90</text>
<text x="134" y="115.7">7</text>
<text x="140" y="114.2">10 Vin</text>
<text x="140" y="116.3">12 Vin</text>
<text x="140" y="118.4">16 Vin</text>
<text x="44.1" y="123.7">80</text>
<text x="134" y="125.4">5</text>
<text x="134" y="120.5">6</text>
<text x="140" y="120.5">20 Vin</text>
<text x="44.1" y="130.2">70</text>
<text x="134" y="130.2">4</text>
<text x="41" y="137.8" transform="rotate(-90 41 137.8)">EFFICIENCY (%)</text>
<text x="44.1" y="136.7">60</text>
<text x="134" y="135.1">3</text>
<text x="44.1" y="143.1">50</text>
<text x="75.9" y="139.6">8 Vin</text>
<text x="75.9" y="141.7">10 Vin</text>
<text x="75.9" y="143.8">12 Vin</text>
<text x="129.9" y="138.3" transform="rotate(-90 129.9 138.3)">DISSIPATION (W)</text>
<text x="134" y="139.9">2</text>
<text x="44.1" y="149.6">40</text>
<text x="75.9" y="145.9">16 Vin</text>
<text x="75.9" y="147.9">20 Vin</text>
<text x="134" y="149.6">0</text>
<text x="134" y="144.7">1</text>
<text x="47.3" y="153.4">0</text>
<text x="51.3" y="153.4">1</text>
<text x="55.2" y="153.4">2</text>
<text x="59.2" y="153.4">3</text>
<text x="63.1" y="153.4">4</text>
<text x="67.1" y="153.4">5</text>
<text x="71" y="153.4">6</text>
<text x="75" y="153.4">7</text>
<text x="78.9" y="153.4">8</text>
<text x="82.9" y="153.4">9</text>
<text x="86.2" y="153.4">10</text>
<text x="136.2" y="153.4">0</text>
<text x="140.4" y="153.4">1</text>
<text x="144.5" y="153.4">2</text>
<text x="148.7" y="153.4">3</text>
<text x="152.9" y="153.4">4</text>
<text x="157" y="153.4">5</text>
<text x="161.2" y="153.4">6</text>
<text x="165.3" y="153.4">7</text>
<text x="169.5" y="153.4">8</text>
<text x="173.7" y="153.4">9</text>
<text x="177.2" y="153.4">10</text>
<text x="55" y="156.2">OUTPUT CURRENT (A)</text>
<text x="144.9" y="156.2">OUTPUT CURRENT (A)</text>
<text x="43.2" y="173">100</text>
<text x="134" y="173">8</text>
<text x="44.1" y="177.9">90</text>
<text x="134" y="177.9">7</text>
<text x="140" y="174.4">6 Vin</text>
<text x="140" y="176.4">10 Vin</text>
<text x="140" y="178.5">12 Vin</text>
<text x="44.1" y="182.7">80</text>
<text x="134" y="182.7">6</text>
<text x="140" y="180.6">16 Vin</text>
<text x="140" y="182.7">20 Vin</text>
<text x="44.1" y="187.6">70</text>
<text x="134" y="187.6">5</text>
<text x="44.1" y="197.2">50</text>
<text x="44.1" y="192.4">60</text>
<text x="134" y="197.2">3</text>
<text x="134" y="192.4">4</text>
<text x="41" y="200" transform="rotate(-90 41 200)">EFFICIENCY (%)</text>
<text x="44.1" y="202.1">40</text>
<text x="75.9" y="201.8">6 Vin</text>
<text x="75.9" y="203.9">10 Vin</text>
<text x="129.9" y="200.5" transform="rotate(-90 129.9 200.5)">DISSIPATION (W)</text>
<text x="134" y="202.1">2</text>
<text x="44.1" y="206.9">30</text>
<text x="75.9" y="206">12 Vin</text>
<text x="75.9" y="208.1">16 Vin</text>
<text x="134" y="206.9">1</text>
<text x="44.1" y="211.8">20</text>
<text x="47.3" y="215.6">0</text>
<text x="51.3" y="215.6">1</text>
<text x="55.2" y="215.6">2</text>
<text x="59.2" y="215.6">3</text>
<text x="63.1" y="215.6">4</text>
<text x="67.1" y="215.6">5</text>
<text x="71" y="215.6">6</text>
<text x="75" y="215.6">7</text>
<text x="75.9" y="210.1">20 Vin</text>
<text x="78.9" y="215.6">8</text>
<text x="82.9" y="215.6">9</text>
<text x="86.2" y="215.6">10</text>
<text x="134" y="211.8">0</text>
<text x="136.2" y="215.6">0</text>
<text x="140.4" y="215.6">1</text>
<text x="144.5" y="215.6">2</text>
<text x="148.7" y="215.6">3</text>
<text x="152.9" y="215.6">4</text>
<text x="157" y="215.6">5</text>
<text x="161.2" y="215.6">6</text>
<text x="165.3" y="215.6">7</text>
<text x="169.5" y="215.6">8</text>
<text x="173.7" y="215.6">9</text>
<text x="177.2" y="215.6">10</text>
<text x="55" y="218.4">OUTPUT CURRENT (A)</text>
<text x="144.9" y="218.4">OUTPUT CURRENT (A)</text>
</g>
<g font-size="2.1">
<text x="104" y="36.6">IN</text>
<text x="112.2" y="40.5">FF</text>
<text x="120.6" y="36.6">IN</text>
<text x="131.4" y="40.5">A</text>
<text x="181.8" y="36.6">OUT</text>
</g>
</svg>
